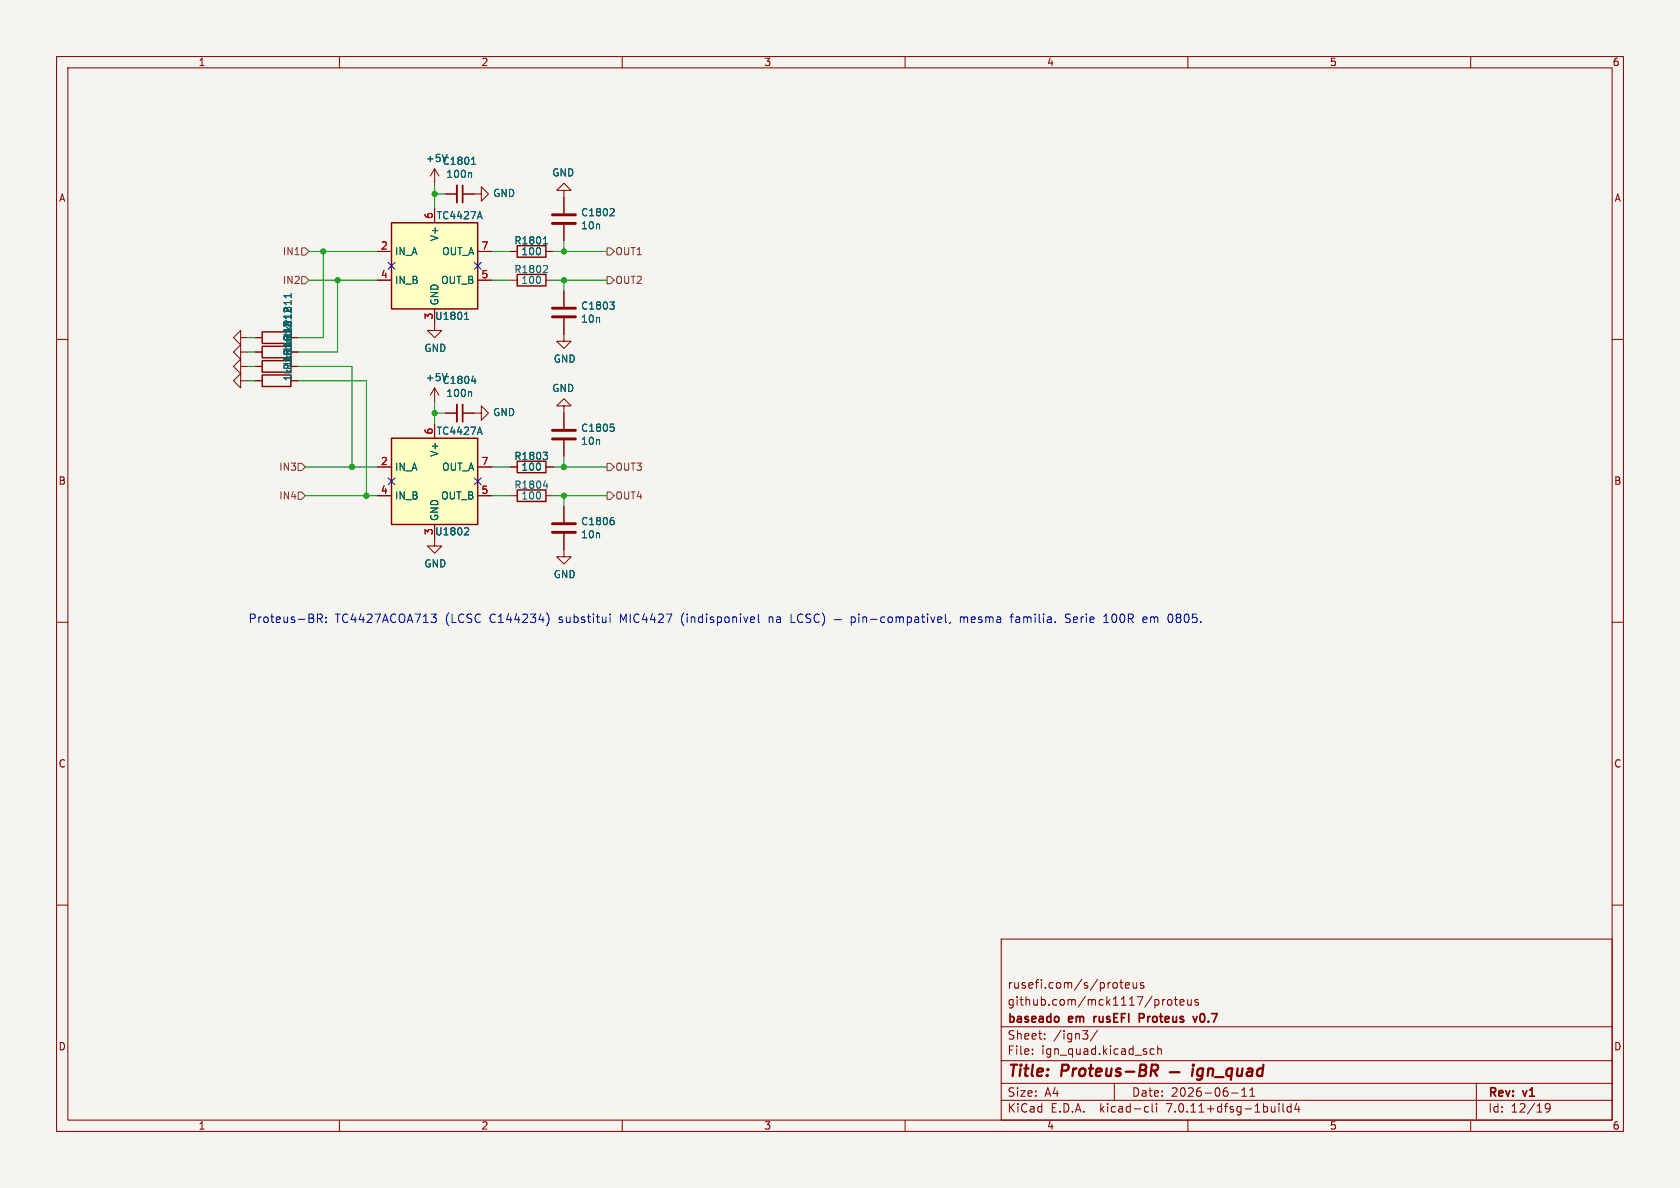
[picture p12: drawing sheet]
<svg xmlns="http://www.w3.org/2000/svg" width="297mm" height="210mm" viewBox="0 0 297 210" stroke-linecap="round" stroke-linejoin="round" font-family="sans-serif">
<path d="M0 0h297v210h-297z" fill="#f5f4ef" stroke="#f5f4ef" stroke-width=".18"/>
<g fill="none" stroke="#840000" stroke-width=".18">
<path d="M10 10h277v190h-277zM12 12h273v186h-273zM60 10v2M110 10v2M160 10v2M210 10v2M260 10v2M76.8 29.8v2.6M76.8 36.8v2.6M76.8 29.8l-.7 1.3M76.8 29.8l.8 1.3M78.7 34.3h2.1"/>
<path d="M81.8 34.3h3.3v-1.3l1.3 1.3-1.3 1.3v-1.3M99.7 33.7h1.3l-1.3-1.3-1.3 1.3h1.3v4M99.7 39.8v2.7M10 60h2M42.5 59.7v-1.3l-1.2 1.3 1.2 1.3v-1.3h1.3M45.1 59.7h1.3M51.4 59.7h1.3M66.7 44.5h2.5M66.7 49.5h2.5M76.8 54.6v3.8h1.3l-1.3 1.3-1.2-1.3h1.2M84.5 44.5h2.5M84.5 49.5h2.5"/>
<path d="M90.2 44.5h1.2M90.2 49.5h1.2M96.5 44.5h1.3M96.5 49.5h1.3M99.7 56.3v4h1.3l-1.3 1.3-1.3-1.3h1.3M99.7 51.4v2.8M285 60h2M42.5 64.8v-1.3l-1.2 1.3 1.2 1.2v-1.2h1.3M42.5 67.3v-1.3l-1.2 1.3 1.2 1.3v-1.3h1.3M42.5 62.2v-1.2l-1.2 1.2 1.2 1.3v-1.3h1.3M45.1 64.8h1.3M45.1 67.3h1.3"/>
<path d="M45.1 62.2h1.3M51.4 64.8h1.3M51.4 67.3h1.3M51.4 62.2h1.3M76.8 68.6v2.5M76.8 74.9v2.6M76.8 68.6l-.7 1.3M76.8 68.6l.8 1.3M78.7 73h2.1M81.8 73h3.3v-1.2l1.3 1.2-1.3 1.3v-1.3M99.7 71.8h1.3l-1.3-1.3-1.3 1.3h1.3v4M99.7 77.9v2.7"/>
<path d="M66.7 82.6h2.5M66.7 87.6h2.5M76.8 92.7v3.8h1.3l-1.3 1.3-1.2-1.3h1.2M84.5 82.6h2.5M84.5 87.6h2.5M90.2 82.6h1.2M90.2 87.6h1.2M96.5 82.6h1.3M96.5 87.6h1.3M99.7 94.4v4h1.3l-1.3 1.3-1.3-1.3h1.3M99.7 89.5v2.8M10 110h2"/>
<path d="M285 110h2M10 160h2M285 160h2M177 166h108v32h-108zM197.5 173.8v.8M198 173.7h.5M198.2 173.2v1.3l.3 .2M199 174.2l.7-.1-.1-.3-.4-.1-.2 .2v.7h.6M200.3 173.7l.1 .9 .3 .1 .3-.1M201 173.7v1M202.2 173.8l-.4-.1-.2 .2 .1 .2 .5 .2v.3h-.6M205.5 176.7v1"/>
<path d="M206 176.7l-.3 .1-.2 .2M206.5 176.8l.4-.1 .3 .3v.4l-.3 .3-.4-.1-.1-.2v-.4zM207.6 176.7h.6M207.8 176.2v1.3l.4 .2M208.6 177.2l.7-.1-.1-.3-.4-.1-.2 .2 .1 .7h.5M210 176.7v.9l.4 .1 .2-.1M210.6 176.7v1M211.8 176.8l-.3-.1-.3 .2 .1 .2 .5 .2v.3h-.6M60 198v2M110 198v2M160 198v2M177 194.5h108"/>
<path d="M177 191.5h108M177 187.5h108M177 181.5h108M182.5 186.3v.1M182.5 185.5v.1M184.7 183.6v.1M184.7 182.8v.1M191.4 182.2h.9l-.5 .6M192 182.8l.3 .3v.3l-.3 .3M194 182.1l-1.3 2M197 191.5v3M202.6 195.6l.4 .1"/>
<path d="M203 196.5l-.4 .1M203.7 195.1v1.3l.2 .2M204 185.5l-.4-.1-.3 .3v.4l.2 .2h.5M204.5 195.1v.1M204.5 195.6v1M204.7 185.5l.2-.1 .3 .1 .1 .9M204.7 184.9v1.5M210 198v2M217.7 193.2h1.2M219.5 193.8h.9M219.5 192.7l.5-.4v1.5M221 193.8h.8"/>
<path d="M221 192.7l.4-.4v1.5M226.1 195.1v.1M226.1 195.6v1M226.8 195.1v1.3l.2 .2M228.2 195.7l-.4-.1-.3 .3v.4l.2 .2h.5M228.2 195.1v1.5M229.2 195l-.3 1.1h.9M229.6 195.6v1M260 198v2M261 191.5v6.5M274 195.7l-.3 .3h-.2l-.3-.3 .1-.5 .4-.1 .3 .1a.99 .99 0 0 1-.4 1.4h-.3"/>
</g>
<g fill="none" stroke="#840000" stroke-width=".4">
<path d="M203.6 188.2l1 .1a.58 .58 0 0 1-.3 1h-.8M204 189.3l.5 .9M206.8 189.5h1.7M210.9 188.9l-.2 1.3M211 188.2v.2M211 188.2l-.1 .1 .1 .1M211 188.2l.1 .1-.1 .1M212.7 189a.66 .66 0 0 0-1 .3l-.1 .5 .2 .3 .2 .1 .6-.1M212.7 188.9l-.2 1.6a.6 .6 0 0 1-.9 .3M213.6 189.1a.49 .49 0 0 1 .9 .1l-.2 1M213.7 188.9l-.2 1.3M214.8 190.4h1.5"/>
<path d="M217.8 189a.66 .66 0 0 0-1 .3v.5l.1 .3 .2 .1 .6-.1M217.8 188.9l-.2 2M218.8 188.9l-.1 1.2a.57 .57 0 0 0 .8-.1M219.7 188.9l-.2 1.3M220.6 189l.2-.1 .6 .1-.1 1.2M221.4 189.4h-.7a.4 .4 0 0 0-.3 .4 .4 .4 0 0 0 .2 .4l.7-.1M223.3 189a.66 .66 0 0 0-1 .3l-.1 .5 .2 .3 .1 .1 .6-.1M223.4 188.2l-.3 2"/>
</g>
<path d="M81.8 32.8v3M81.8 71.5v3M187.1 179.8v.7M193.4 179.7v1M193.5 179.8l-.1 .2M202.1 179.3l-.7-.1v1.5M202.1 179.9l-.7 .1M210.9 179.7l.4 1 .3-1M212.2 179.5v.9" fill="none" stroke="#840000" stroke-width=".3"/>
<path d="M97.7 38h4M97.7 39.5h4M97.7 56h4M97.7 54.5h4M97.7 76.1h4M97.7 77.6h4M97.7 94.1h4M97.7 92.6h4" fill="none" stroke="#840000" stroke-width=".51"/>
<g fill="none" stroke="#006464" stroke-width=".18">
<path d="M79 27.3l-.4 1.3M83.2 30.5l.2 .2v.7M83.4 29.1h.7M83.5 28.1l.2-.3v1.3M84.8 37.4l.4 1.3M108.4 36.9l.2 .2-.1 .3-.7 .7h.8M51.5 51.9v.7M51.5 52.3h-1.3l.3 .2M82.1 56.5h.8M82.2 55.5l.3-.3v1.3M96.1 43.1h.7M96.2 42.2l.2-.3v1.2"/>
<path d="M96.6 46.9l.2 .3-.1 .3-.7 .7h.8M107.8 53.4h.8l-.4 .5M108.4 53.9l.2 .2v.3l-.2 .3M79 66l-.4 1.3M83.2 69.3l.2 .1v.7M83.4 67.4h.8M84 66.9v.9M84.8 75.5l.4 1.3M96 80h.8l-.4 .4M107.9 75h.6M108.4 75.5l.2 .2v.3l-.2 .2M82.3 93.3l.4 .1 .2 .3-.8 .9h.8"/>
<path d="M96.1 85.9h.8M96.6 80.4l.2 .3v.3l-.2 .2M96.7 85.5v.8M108.2 91.5h.3M108.4 92l.2 .2v.3l-.2 .3"/>
</g>
<path d="M69.2 39.4h15.3v15.2h-15.3zM46.4 58.7h5v2h-5zM91.4 43.4h5.1v2.1h-5.1zM91.4 48.5h5.1v2h-5.1zM46.4 63.8h5v2h-5zM46.4 66.3h5v2h-5zM46.4 61.2h5v2h-5zM69.2 77.5h15.3v15.2h-15.3zM91.4 86.6h5.1v2h-5.1zM91.4 81.5h5.1v2.1h-5.1z" fill="none" stroke="#840000" stroke-width=".25"/>
<g fill="#ffffc2" stroke="#ffffc2" stroke-width=".18">
<path d="M69.2 77.5h15.3v15.2h-15.3z"/>
<path d="M69.2 39.4h15.3v15.2h-15.3z"/>
</g>
<path d="M80.8 32.8v3M80.8 71.5v3" fill="none" stroke="#840000" stroke-width=".33"/>
<path d="M53.3 48.9h.7l.6 .6-.6 .7h-.7zM53.3 43.8h.7l.6 .7-.6 .6h-.7zM107.3 48.9h.6l.7 .6-.7 .7h-.6zM107.3 43.8h.6l.7 .7-.7 .6h-.6zM52.7 87h.6l.7 .6-.7 .7h-.6zM52.7 81.9h.6l.7 .7-.7 .6h-.6zM107.3 87h.6l.7 .6-.7 .7h-.6zM107.3 81.9h.6l.7 .7-.7 .6h-.6z" fill="none" stroke="#725600" stroke-width=".18"/>
<g fill="none" stroke="#0000c2" stroke-width=".18">
<path d="M56.1 109.3h.7l.2-.3-.1-.3-.2-.2h-.6v1.5M56.5 109.3l.5 .7M57.6 109.9v.1M57.6 109.1v.2M76.2 108.5h.9l-.5 .6 .5 .2v.5l-.3 .2h-.4M96.6 108.3a1.72 1.72 0 0 1 0 2.3M107.8 108.5v.2M107.8 109v1M132.9 109l.4 .1 .1 .3-.7 .1M133.3 110h-.4M134.1 108.5v1.3l.2 .2M136 109v1"/>
<path d="M136.1 109.1l-.1 .1M139.8 108.5v1.5h.8M147.5 109.5h1.3M150.5 109.1l.4-.1 .3 .3v.5l-.1 .2h-.6M150.5 109v1.5M151.8 108.5v.2M151.8 109v1M152.6 109.2l.2-.2 .3 .1 .1 .9M152.6 109v1M153.9 109.5h1.2M156.4 109.1l-.4-.1-.3 .3v.5l.1 .2h.6M157.1 109.2l.2-.2 .4 .2 .1 .6-.2 .2h-.3l-.2-.1z"/>
<path d="M158.4 109.2l.4-.2 .3 .3M158.4 109v1M159.1 109.3l.2-.3 .3 .1 .1 .9M159.1 109.3v.7M160.4 109.1l.4-.1 .3 .3v.5l-.1 .2h-.6M160.4 109v1.5M161.8 109.1h.5l.1 .9M162.4 109.4l-.5 .1a.29 .29 0 0 0-.2 .3 .29 .29 0 0 0 .2 .2h.5M162.9 109h.6M163.1 108.5v1.3l.4 .2M164 108.5v.2M164 109v1"/>
<path d="M164.6 109l.3 1 .4-1M165.8 109.5l.7-.1-.1-.3-.4-.1-.2 .3v.7h.6M167.1 108.5v1.3l.2 .2M168 110l-.2 .3M169.8 109.2l.4-.2 .2 .3M169.8 109v1M170.4 109.3v.7M170.5 109.1l-.1 .2M178.6 109h.5M179.1 108.5l-.3 .3v1.2M189.2 108.6l-.6-.1-.2 .2v.4l.7 .3 .1 .4-.3 .2h-.6M195.1 110h.9"/>
<path d="M195.4 108.8l.2-.3v1.5M202.6 109l.2 .4-.7 .1M202.7 110h-.1M208 108.7v.3M208 109.3v.6"/>
</g>
<g fill="none" stroke="#009600" stroke-width=".18">
<path d="M76.8 32.4v4.4M76.8 34.3h1.9M43.8 59.7h1.3M54.6 49.5h12.1M54.6 44.5h12.1M57.1 44.5v15.2h-4.4M59.7 49.5v12.7h-7M87 49.5h3.2M87 44.5h3.2M97.8 49.5h9.5M97.8 44.5h9.5M99.7 42.5v2"/>
<path d="M99.7 49.5v1.9M43.8 67.3h1.3M43.8 62.2h1.3M43.8 64.8h1.3M52.7 67.3h12.1v20.3M52.7 64.8h9.5v17.8M76.8 71.1v3.8M76.8 73h1.9M54 87.6h12.7M54 82.6h12.7M87 87.6h3.2M87 82.6h3.2"/>
<path d="M97.8 87.6h9.5M97.8 82.6h9.5M99.7 80.6v2M99.7 87.6v1.9"/>
</g>
<path d="M68.6 46.4l1.2 1.2M69.8 46.4l-1.2 1.2M83.8 46.4l1.3 1.2M85.1 46.4l-1.3 1.2M68.6 84.5l1.2 1.2M69.8 84.5l-1.2 1.2M83.8 84.5l1.3 1.2M85.1 84.5l-1.3 1.2" fill="none" stroke="#000084" stroke-width=".18"/>
<g fill="#009600" stroke="#009600" stroke-width=".18">
<circle cx="59.7" cy="49.5" r=".46"/>
<circle cx="57.1" cy="44.5" r=".46"/>
<circle cx="64.8" cy="87.6" r=".46"/>
<circle cx="62.2" cy="82.6" r=".46"/>
<circle cx="99.7" cy="87.6" r=".46"/>
<circle cx="99.7" cy="82.6" r=".46"/>
<circle cx="99.7" cy="49.5" r=".46"/>
<circle cx="99.7" cy="44.5" r=".46"/>
<circle cx="76.8" cy="34.3" r=".46"/>
<circle cx="76.8" cy="73" r=".46"/>
</g>
<g font-size="2.8" fill="#840000">
<text x="178" y="190.9">Title:</text>
<text x="187.7" y="190.9">Proteus-BR</text>
</g>
<g font-size="2.1" fill="#0000c2">
<text x="43.8" y="110.2">Proteus-BR:</text>
<text x="59.2" y="110.2">TC4427ACOA713</text>
<text x="78.8" y="110.2">(LCSC</text>
<text x="86.7" y="110.2">C144234)</text>
<text x="99.1" y="110.2">substitui</text>
<text x="110" y="110.2">MIC4427</text>
<text x="121" y="110.2">(indisponivel</text>
<text x="136.6" y="110.2">na</text>
<text x="140.6" y="110.2">LCSC)</text>
<text x="171" y="110.2">mesma</text>
<text x="180.2" y="110.2">familia.</text>
<text x="190" y="110.2">Serie</text>
<text x="196.9" y="110.2">100R</text>
<text x="204" y="110.2">em</text>
<text x="208.6" y="110.2">0805.</text>
</g>
<g font-size="2.1" fill="#840000">
<text x="178" y="178">github.com/mck1117/proteus</text>
<text x="178" y="175">rusefi.com/s/proteus</text>
<text x="178" y="184">Sheet:</text>
<text x="178" y="181.2">baseado</text>
<text x="186.2" y="184">/ign3/</text>
<text x="189" y="181.2">em</text>
<text x="194.1" y="181.2">rusEFI</text>
<text x="202.7" y="181.2">Proteus</text>
<text x="212.9" y="181.2">v0.7</text>
<text x="178" y="186.7">File:</text>
<text x="184.1" y="186.7">ign_quad.kicad_sch</text>
<text x="178" y="196.9">KiCad</text>
<text x="178" y="194.1">Size:</text>
<text x="184.7" y="194.1">A4</text>
<text x="185.7" y="196.9">E.D.A.</text>
<text x="194.6" y="196.9">kicad-cli</text>
<text x="200" y="194.1">Date:</text>
<text x="206.5" y="196.9">7.0.11+dfsg-1build4</text>
<text x="207" y="194.1">2026-06-11</text>
<text x="263" y="194.3">Rev:</text>
<text x="263" y="196.9">Id:</text>
<text x="267.1" y="196.9">12/19</text>
<text x="269.4" y="194.3">v1</text>
</g>
<g font-size="1.8" fill="#840000">
<text x="35" y="11.9">1</text>
<text x="85" y="11.9">2</text>
<text x="135" y="11.9">3</text>
<text x="185" y="11.9">4</text>
<text x="235" y="11.9">5</text>
<text x="285" y="11.9">6</text>
<text x="10.3" y="35.9">A</text>
<text x="285.3" y="35.9">A</text>
<text x="10.3" y="85.9">B</text>
<text x="285.3" y="85.9">B</text>
<text x="10.3" y="135.9">C</text>
<text x="285.3" y="135.9">C</text>
<text x="10.3" y="185.9">D</text>
<text x="285.3" y="185.9">D</text>
<text x="35" y="199.9">1</text>
<text x="85" y="199.9">2</text>
<text x="135" y="199.9">3</text>
<text x="185" y="199.9">4</text>
<text x="235" y="199.9">5</text>
<text x="285" y="199.9">6</text>
</g>
<g font-size="1.8" fill="#006464">
<text x="75.2" y="28.9">+5V</text>
<text x="78.1" y="29.3">C1801</text>
<text x="78.8" y="31.6">100n</text>
<text x="87.1" y="35">GND</text>
<text x="97.5" y="31.4">GND</text>
<text x="77.1" y="39">TC4427A</text>
<text x="102.6" y="38.4">C1802</text>
<text x="102.6" y="40.7">10n</text>
<text x="69.7" y="45.3">IN_A</text>
<text x="77.7" y="42.7" transform="rotate(-90 77.7 42.7)">V+</text>
<text x="78.1" y="45.3">OUT_A</text>
<text x="90.8" y="43.4">R1801</text>
<text x="92.1" y="45.3">100</text>
<text x="69.7" y="50.4">IN_B</text>
<text x="77.9" y="50.4">OUT_B</text>
<text x="90.8" y="48.5">R1802</text>
<text x="92.1" y="50.4">100</text>
<text x="51.8" y="59.9" transform="rotate(-90 51.8 59.9)">1kR1811</text>
<text x="76.8" y="56.7">U1801</text>
<text x="77.7" y="54.1" transform="rotate(-90 77.7 54.1)">GND</text>
<text x="102.6" y="54.9">C1803</text>
<text x="102.6" y="57.3">10n</text>
<text x="51.8" y="65" transform="rotate(-90 51.8 65)">1kR1813</text>
<text x="51.8" y="62.4" transform="rotate(-90 51.8 62.4)">1kR1812</text>
<text x="74.9" y="62.4">GND</text>
<text x="97.8" y="64.3">GND</text>
<text x="51.8" y="67.5" transform="rotate(-90 51.8 67.5)">1kR1814</text>
<text x="75.2" y="67.6">+5V</text>
<text x="78.1" y="68.1">C1804</text>
<text x="78.8" y="70.4">100n</text>
<text x="97.5" y="69.5">GND</text>
<text x="77.1" y="77.1">TC4427A</text>
<text x="87.1" y="73.8">GND</text>
<text x="102.6" y="76.5">C1805</text>
<text x="69.7" y="83.4">IN_A</text>
<text x="77.7" y="80.8" transform="rotate(-90 77.7 80.8)">V+</text>
<text x="78.1" y="83.4">OUT_A</text>
<text x="90.8" y="81.5">R1803</text>
<text x="92.1" y="83.4">100</text>
<text x="102.6" y="78.8">10n</text>
<text x="69.7" y="88.5">IN_B</text>
<text x="77.9" y="88.5">OUT_B</text>
<text x="90.8" y="86.6">R1804</text>
<text x="92.1" y="88.5">100</text>
<text x="76.8" y="94.8">U1802</text>
<text x="77.7" y="92.2" transform="rotate(-90 77.7 92.2)">GND</text>
<text x="102.6" y="93">C1806</text>
<text x="102.6" y="95.4">10n</text>
<text x="74.9" y="100.5">GND</text>
<text x="97.8" y="102.4">GND</text>
</g>
<g font-size="1.8" fill="#a90000">
<text x="76.6" y="38.8" transform="rotate(-90 76.6 38.8)">6</text>
<text x="67.2" y="44.2">2</text>
<text x="85" y="44.2">7</text>
<text x="67.2" y="49.3">4</text>
<text x="85" y="49.3">5</text>
<text x="76.6" y="56.6" transform="rotate(-90 76.6 56.6)">3</text>
<text x="76.6" y="76.9" transform="rotate(-90 76.6 76.9)">6</text>
<text x="67.2" y="82.3">2</text>
<text x="85" y="82.3">7</text>
<text x="67.2" y="87.4">4</text>
<text x="85" y="87.4">5</text>
<text x="76.6" y="94.7" transform="rotate(-90 76.6 94.7)">3</text>
</g>
<g font-size="1.8" fill="#725600">
<text x="49.9" y="45.3">IN1</text>
<text x="108.7" y="45.3">OUT1</text>
<text x="49.9" y="50.4">IN2</text>
<text x="108.7" y="50.4">OUT2</text>
<text x="49.3" y="83.4">IN3</text>
<text x="108.7" y="83.4">OUT3</text>
<text x="49.3" y="88.5">IN4</text>
<text x="108.7" y="88.5">OUT4</text>
</g>
</svg>
